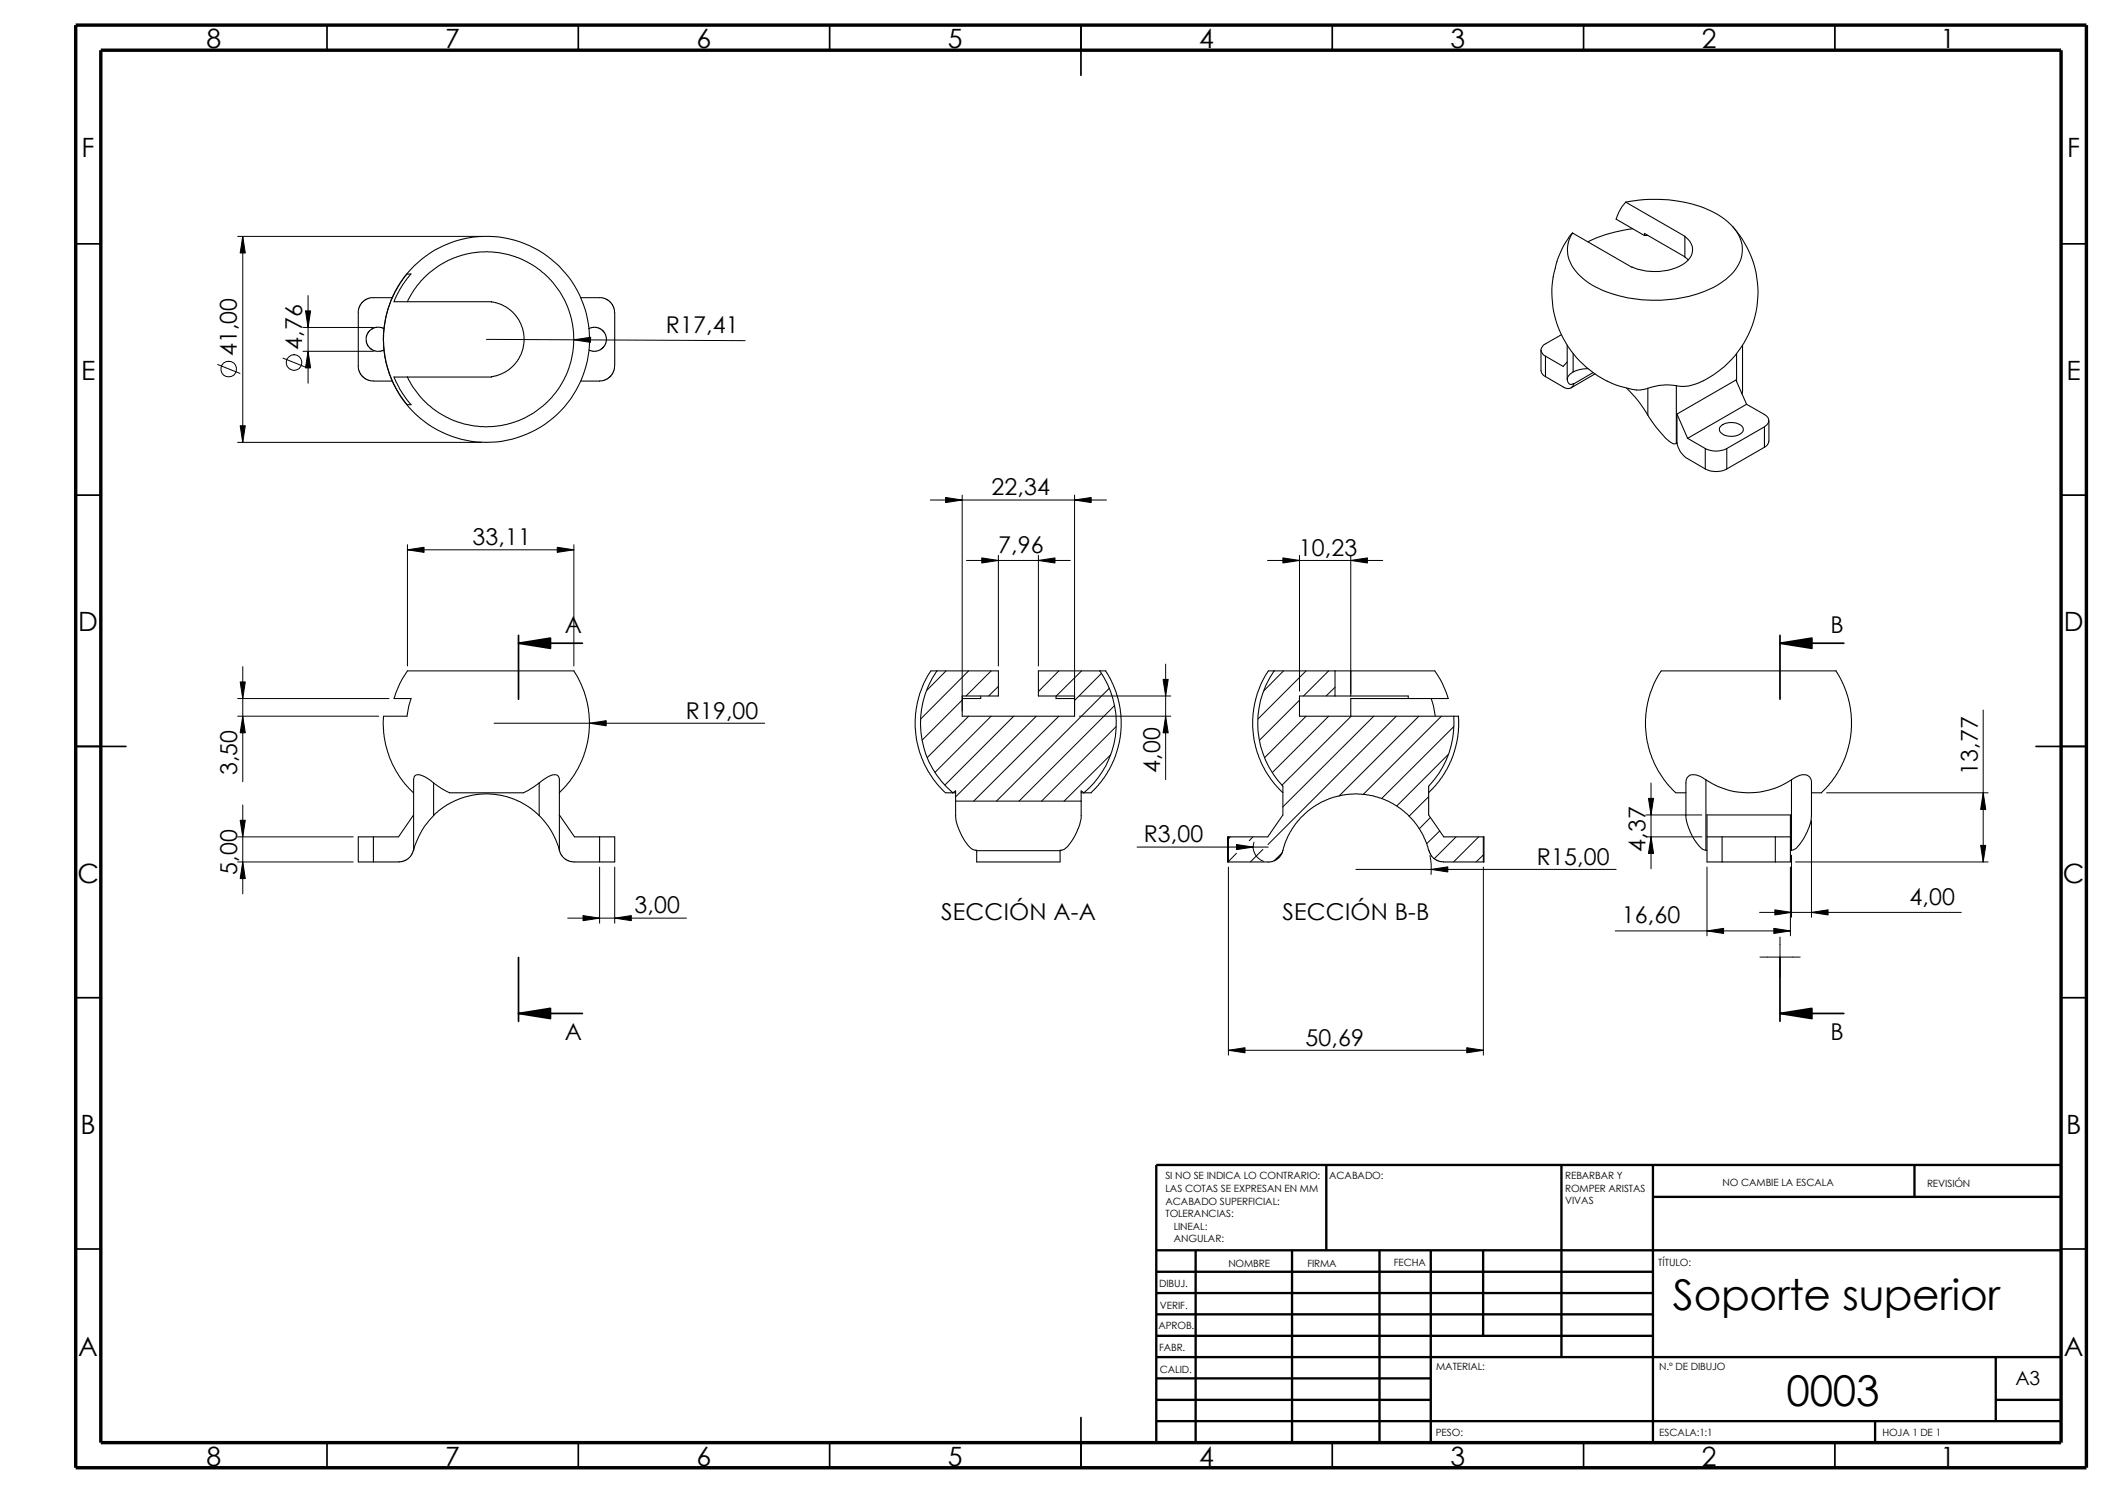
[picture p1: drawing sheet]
<svg xmlns="http://www.w3.org/2000/svg" width="420mm" height="297mm" viewBox="0 0 420 297" stroke-linecap="round" stroke-linejoin="round" font-family="sans-serif">
<g fill="none" stroke="#000" stroke-width=".34">
<path d="M65.1 5v5M115.1 5v5M165 5v5M215 5v10M265 5v5M315 5v5M365 5v5M15.1 48.5h5M410 48.5h5.1M15.1 98.5h5M410 98.5h5.1M103.2 128l6.3-1v2z"/>
<path d="M103.2 128h12.7M103.2 126.4v12.7M354.1 128l6.4-1v2zM354.1 128h12.7M354.1 126.4v12.7M15.1 148.5h9.9M405 148.5h10.1M15.1 198.5h5M103.2 190.5v12.7M354.1 190.5v12.7M410 198.5h5.1M103.2 201.6l6.3-1v2z"/>
<path d="M103.2 201.6h12.7M354.1 201.6l6.4-1v2zM354.1 201.6h12.7M15.1 248.5h5M410 248.5h5.1M65.1 287v5M115.1 287v5M165 287v5M215 282v10M265 287v5M315 287v5M365 287v5"/>
</g>
<g fill="none" stroke="#000" stroke-width=".47">
<path d="M263.9 231.8v17M310.6 231.8v38.2M328.8 231.8v55.2M328.8 238.1h81.2M380.9 231.8v6.3M410 231.8h-180v55.2M230 253h98.8M230 257.3h98.8M230 248.8h180M237.9 248.8v38.2M257 248.8v38.2M274.4 248.8v38.2"/>
<path d="M284.6 248.8v38.2M295.1 248.8v17M230 261.5h98.8M230 265.8h98.8M230 278.5h54.6M230 270h180M230 274.2h54.6M397 278.5h13M397 270v12.7M230 282.7h180M373 282.7v4.3"/>
</g>
<path d="M15.1 5h400v287h-400zM20.1 10h389.9v277h-389.9z" fill="none" stroke="#000" stroke-width=".68" stroke-linecap="butt"/>
<g fill="none" stroke="#000" stroke-width=".21">
<path d="M78.1 59.2h-4.3l-.5 .2-1.3 .8-.5 .7-.2 .8v11.6l.2 .8 .8 1 1.3 .6 4.5 .1M81.7 54.5l-1.5 2.1-1.1 1.9-.7 1.5h19.4l1.8 .5 1.2 .6 .9 .7 1.5 1.7 .5 1.1 .5 1.6v2.5l-.5 1.8-.6 1-1 1.3-1.4 1.1-1.1 .6-1.8 .5h-19.4M81.8 54.5h-.8l-1.9 2.7-1.3 2.7-1.1 3.6a18.6 18.6 0 0 0-.2 7l.6 2.7 1.1 3 1.5 2.6 1.3 1.7M115.5 59.2l4.5 .1 1.3 .6 .7 1 .3 1.3v10.6M312.8 46.4a19.4 19.4 0 0 0 6.9 29.4M312.8 46.4l11.8 6.8a11.5 11.5 0 0 0 10.8-1 3 3 0 0 0-.2-5.1M323.4 40.2a27.1 27.1 0 0 1 18.5 2.6 8.9 8.9 0 0 1 4.7 6.5 7.7 7.7 0 0 1-3.8 6.7 24.2 24.2 0 0 1-15.2 3.7 23.3 23.3 0 0 1-12.2-3.9 7.4 7.4 0 0 1-3.3-7.8l.7-1.6M323.4 40.2l-1 1.5-.9 1.9 5.6 3.3M323.4 40.2l11.8 6.9M324.8 45.5a29.9 29.9 0 0 0-8.9 2.6M327.1 46.9v-.5l8.1 4.7M327.8 46.8l-.7 .1"/>
<path d="M335.2 47.1v4l.7 .6M344.7 45a19.6 19.6 0 0 1-7.9 31.6 6.4 6.4 0 0 1-3.3 .2M76.4 65.4l-.8-.3-1.2 .1-1.1 .9-.5 1 .2 1.3 .8 1.1 1 .4h.8l.8-.3M78.4 75l1.2 2.6 2.2 2.9h-.8M81.1 60l1.2-2.2 2-2.5 3-2.4 1.8-1.1 3.5-1.2 2.9-.5h2.4l3.3 .6 2.8 1 2.5 1.3 1.8 1.5 1.7 1.7 1.7 2.4 1.3 2.7 .9 3.5 .3 2.6-.2 2.5-.8 3.3-1 2.4-1.6 2.5-1.7 1.9-2.7 2.1-2.8 1.5-2.5 .8-3 .5h-2.3l-3.4-.6-2.8-1-2.4-1.3-2.5-2.1-2.4-2.9-1-2M117.1 65.4l.7-.2 .7-.1 1 .3 .8 .9 .3 .9-.1 1.1-.8 1.1-1.2 .5h-.5l-.8-.3M122.2 72.8v.7l-.4 1-.5 .6-.7 .4-1.3 .3h-3.8M306.6 69.6v4.2l.3 .7 .6 .4M307.5 74.9l3.5 2.1a1.25 1.25 0 0 0 2.1-.6M307.5 70.9l3.5 2 .8-.9M307.5 70.9v4M310.6 66.6l-3.1 1.8a1.29 1.29 0 0 0-.9 1.2 1.29 1.29 0 0 0 .9 1.3"/>
<path d="M311.8 68.7v6.8M313 74a1.58 1.58 0 0 0-.9 2.3 .69 .69 0 0 0 1 0v.1M313 70.3v3.7M316 73.4l-1.6 .1-1.4 .5M316.9 74.1l-3.8 2.3M317.3 74.4l-4.8 2.8M319.7 75.8a17.7 17.7 0 0 0 6.6 1.8l1.5-.3M323.6 77.2a24.1 24.1 0 0 1 4.2 5.4M327.8 77.3v5.3M333.5 76.8a11.3 11.3 0 0 0-5.7 .5M333.5 76.8v11.4M345.5 70.3v5.6"/>
<path d="M346.7 68.7l-.1 9.7M327.8 82.6a21.4 21.4 0 0 0 4.6 5.4 .95 .95 0 0 0 1.1 .2M333.6 88.1a4.5 4.5 0 0 0 2.1 3.1l3.5 2.1M333.6 88.1l-.1 .1M333.6 82.4v5.7M333.6 82.4l2.1 4.8M335.7 87.2l3.5 2M339.2 89.2a4.7 4.7 0 0 0 4.3 0M339.2 93.3a4.7 4.7 0 0 0 4.3 0M339.2 89.2v4.1M342.2 85a3.2 3.2 0 0 1 4.5 .1 1.46 1.46 0 0 1-1.5 1.6 3.1 3.1 0 0 1-3.1-.9l-.1-.4zM343.5 89.2v4.1"/>
<path d="M347.5 80.4l3.5 2.1a1.31 1.31 0 0 1 .9 1.2 1.31 1.31 0 0 1-.9 1.2M347.5 80.4l-2.2-4.8-11.7 6.8M347.5 80.4l-11.8 6.8M351 84.9l-7.5 4.3M351 84.9v4.1M351 89l-7.5 4.3M351.9 83.7v4.1l-.4 .8-.5 .4M114.2 133.4l1.4 2.7 1.2 3.5 .4 2.8v3.5l-.5 2.7-1.3 3.5-.9 1.7-1.2 1.7-2 2.2M114.2 133.5h-33.1l-1.6 2.5-1.1 3h3.4l-.4 1.3-.4 2.2h-4.7l-.1 1.9 .2 2 .3 1.9 1.4 3.7 1.7 3 2.4 2.7M186.4 133.5a18.2 18.2 0 0 0 3.2 24.2l.5-.3v4.9a10.9 10.9 0 0 0 3.2 6.6l1 .3M195.1 138.5v.5h-3.7M210.1 138.5v.5h3.7"/>
<path d="M218.8 133.5a18.1 18.1 0 0 1-3.2 24.2l-.5-.3v4.9a10.5 10.5 0 0 1-3.4 6.7l-.8 .2M253.5 133.5a18.2 18.2 0 0 0 1.7 22.9v5.7l-3 4.4h-8v5h8.1M265.6 133.5v5M268.7 133.5v5M280.2 139v-.5h-21.7v4h31.7M284.7 139l.4 1.3 .4 2.2M365.2 133.5l1.2 2 .9 2.1 .7 2.9 .3 1.9v2.3l-.4 3.2-1.1 3.6-1.2 2.3-1.2 1.7-2 2.2h-2M365.3 133.5h-34.8l-1.4 2.4-.9 2.1-.4 1.7-.4 3.4 .1 3 .6 3 1.2 3.3 1.7 2.7 2.4 2.6M86.3 155.8l1.5 1 1.6 .9h14.7l3.2-1.9M86.3 155.8a4.4 4.4 0 0 0-3.5-1.6 .91 .91 0 0 0-.5 1v14M86.3 155.8v6.5M107.3 155.8l1.8-1.3 .8-.3 .6-.1a.88 .88 0 0 1 .8 1.1v14"/>
<path d="M107.3 155.8v6.5M188.1 157.7l-2.4-2.6-1.6-2.7-1.3-3.3-.6-3-.1-3 .4-3.4 .5-1.7 .8-2.1 1.4-2.4h13.4v5h-7.2v4h22.4v-4h-7.2v-5h13.4l1.1 2 .9 2.1 .7 2.9 .3 1.9v2.3l-.4 3.2-1.1 3.6-1.2 2.3-1.2 1.7-2 2.2h-2M188.1 157.7h2M190.1 159.4h25M268.7 142.5v-3.5h19.4l-1.1-3-1.6-2.5h-33.1l-1.4 2.4-.8 2.1-.4 1.7-.5 3.4 .1 3 .6 3 1.3 3.3 1.7 2.7 2.3 2.6M289.2 142.5a18.1 18.1 0 0 1-5 13.9v5.7l3 4.4h8v5l-8.7-.1-.9-.4-.8-.7-.5-1.1M290.1 142.5l.1 2.2-.2 1.9-1 3.8-1.1 2.6-.8 1.3-1.4 1.9-1.5 1.5M333.4 157.7h2M339.4 155.2a15.4 15.4 0 0 0 17 0M339.4 155.2a3.2 3.2 0 0 0-3.3-.9 1.49 1.49 0 0 0-.7 1.5v6.5a10.2 10.2 0 0 0 3.4 6.7l.6 .2M339.4 155.2v14M356.4 155.2l.2-.2a2.71 2.71 0 0 1 3.4-.4l.4 .9v6.8a11.4 11.4 0 0 1-3.2 6.6l-.8 .3"/>
<path d="M356.4 155.2v14M74.3 166.5v5M82.3 162.1l-3 4.4h-8v5l8.7-.1 .9-.4 .8-.7 .5-1.1M82.3 169.2h-.1M86.3 162.3l2.1-1.9 2.3-1.2 1.7-.6 1.6-.4 2.2-.3 3.3 .3 2.7 .8 1.3 .6 1.6 .9 2.2 1.8M86.3 162.3a15.4 15.4 0 0 0-4 6.9M107.3 162.3a15.2 15.2 0 0 1 4 6.9M111.3 162.1l3 4.4h8v5l-8.6-.1-1.4-.5-.7-.8-.3-.9M119.3 166.5v5M194.3 169.2v2.3h16.6v-2.3M194.3 169.2h16.6M244.4 166.5v5"/>
<path d="M284.2 169.2l-.5-1.6-1.2-2.5-1.1-1.6-1.5-1.6-2.1-1.6-1.2-.7-1.9-.8-2-.5a15.1 15.1 0 0 0-8.8 .8l-2.6 1.4-1 .8-1.7 1.5-1.5 2-.7 1.3-.8 1.9-.5 1.6-.4 .7-.9 .8-.7 .3-.8 .1M295.1 166.5v5M339.4 169.2h.2M339.6 162.1h16.6v9.4h-16.6zM339.6 166.5h16.6M342.6 166.5v5M353.2 166.5v5M356.2 169.2h.2"/>
<circle cx="96.8" cy="67.5" r="20.5"/>
</g>
<g fill="none" stroke="#000" stroke-width=".2">
<path d="M47.3 47h48.5M48.3 47l.5 3.3h-1zM48.3 47v41M61.3 58.8v17.4M43.3 72.5l4.4 1.8M56.3 71.2l4.4 1.8M60.3 65.2h14M60.3 69.9h14M60.8 61.8h1l-.5 3.4zM61.3 69.9l.5 3.3h-1zM96.8 67.5l51.4 .3M114.2 67.6l3.3-.5v1z"/>
<path d="M47.3 88h48.5M47.8 84.7h1l-.5 3.3zM185.1 99.5h35M188.1 99l3.3 .5-3.3 .5zM191.4 98.5v43M213.8 99.5l3.3-.5v1zM213.8 98.5v43M81.1 109.4l3.3-.5v1zM81.1 108.4v24.1M81.1 109.4h33.1M110.9 108.9l3.3 .5-3.3 .5zM114.2 108.4v24.1"/>
<path d="M192.3 111.5h20.6M195.3 111l3.3 .5-3.3 .5zM198.6 110.5v22M206.6 111.5l3.3-.5v1zM206.6 110.5v22M252.2 111.5h22.9M255.2 111l3.3 .5-3.3 .5zM258.5 110.5v27M268.7 111.5l3.3-.5v1zM268.7 110.5v27.5M47.3 139h30.1M47.8 135.7h1l-.5 3.3z"/>
<path d="M48.3 132.6v22.9M188.2 133.5l-3.8 3.8M191.4 139.3l-7.9 7.9M192.7 133.5l-9.5 9.5M197.2 133.5l-5 5M198.6 136.6l-1.9 1.9M210.6 133.5l-4 4.1M214.7 138.5h18.2M215.2 133.5l-5.1 5M219.1 134l-5.3 5.4M220.7 136.9l-22.5 22.5M231.4 135.2h1l-.5 3.3z"/>
<path d="M231.9 132.1v23M255.3 133.5l-3.9 3.9M258.5 139.3l-7.9 8M259.8 133.5l-9.5 9.5M264.3 133.5l-5 5M265.6 136.7l-1.8 1.8M47.3 142.5h28M48.3 142.5l.5 3.3h-1zM98.3 143.9h53.8M117.3 143.9l3.3-.5v1zM192.7 142.5l-8.2 8.2M197.2 142.5l-11.2 11.2"/>
<path d="M201.7 142.5l-13.8 13.7M206.2 142.5l-16.1 16M210.6 142.5l-16.9 16.9M214.7 142.5h18.2M221 150.2l-9.3 9.2M221.7 140.4l-19 19M222 144.6l-14.8 14.8M231.9 142.5l.5 3.3h-1zM259.8 142.5l-8.2 8.2M264.3 142.5l-11.2 11.2M268.8 142.5l-13.8 13.7M273.3 142.5l-18.1 18"/>
<path d="M277.8 142.5l-25.5 25.5M282.3 142.5l-15.9 15.9M284.2 158.5l-3.9 3.9M286.8 142.5l-15.6 15.6M288.1 150.2l-10.2 10.2M289.2 144.6l-14.3 14.3M327.9 158.8h1.1l-.5 3.3zM328.5 155.8v17M363.4 157.7h32.1M394.5 157.7l.5 3.3h-1zM394.5 141.3v30.2M47.3 166.5h23"/>
<path d="M47.3 171.5h23M47.8 163.2h1l-.5 3.3zM48.3 171.5l.5 3.3h-1zM48.3 160.1v17.7M119.3 172.5v11.2M122.3 172.5v11.2M226.2 168.5h26.1M244.4 172.5v37.4M244.8 166.5l-.4 .4M246 168l3.3 .5-3.3 .5zM246 169.8l-1.6 1.6M249.2 166.5l-.7 .8"/>
<path d="M249.5 167.6a3 3 0 0 0 1.9 3.8M251.2 169l-2.5 2.5M255 169.7l-1.5 1.5M269.7 173h51.8M284.5 170.2l.2 1.9v1.9M284.6 162.6l-2.2 2.3M284.7 173l3.3-.5v1zM286.4 165.3l-2.6 2.6M289.7 166.5l-4.4 4.4M294.2 166.5l-5 5M295.1 170.1l-1.4 1.4M295.1 172.5v37.4"/>
<path d="M327.4 166.5h11.2M327.4 162.1h11.2M328.5 166.5l.5 3.3h-1.1zM339.6 172.5v13.7M356.2 172.5v13.7M356.4 170.1v12.4M357.2 171.5h38.3M360.4 163.3v19.2M394 168.2h1l-.5 3.3zM112.9 182.7h23.7M116 182.2l3.3 .5-3.3 .5zM122.3 182.7l3.3-.5v1z"/>
<path d="M321.3 185.2h34.9M339.6 185.2l3.3-.5v1zM350 181.5h40.2M350.1 190.4h8M352.9 184.7l3.3 .5-3.3 .5zM353.1 181l3.3 .5-3.3 .5zM354.1 186.4v8M360.4 181.5l3.3-.5v1zM244.4 209l3.3-.6v1.1zM244.4 209h50.7M291.8 208.4l3.3 .6-3.3 .5z"/>
<circle cx="45.5" cy="73.4" r="1.56"/>
<circle cx="58.5" cy="72.1" r="1.56"/>
</g>
<g fill="#000">
<path d="M48.3 47l.5 3.3h-1zM60.8 61.8h1l-.5 3.4zM61.3 69.9l.5 3.3h-1zM114.2 67.6l3.3-.5v1zM47.8 84.7h1l-.5 3.3zM188.1 99l3.3 .5-3.3 .5zM213.8 99.5l3.3-.5v1zM81.1 109.4l3.3-.5v1zM110.9 108.9l3.3 .5-3.3 .5zM195.3 111l3.3 .5-3.3 .5zM206.6 111.5l3.3-.5v1zM255.2 111l3.3 .5-3.3 .5z"/>
<path d="M268.7 111.5l3.3-.5v1zM47.8 135.7h1l-.5 3.3zM103.2 128l6.3-1v2zM231.4 135.2h1l-.5 3.3zM354.1 128l6.4-1v2zM48.3 142.5l.5 3.3h-1zM117.3 143.9l3.3-.5v1zM231.9 142.5l.5 3.3h-1zM394.5 157.7l.5 3.3h-1zM48.3 171.5l.5 3.3h-1zM47.8 163.2h1l-.5 3.3zM246 168l3.3 .5-3.3 .5z"/>
<path d="M284.7 173l3.3-.5v1zM328.5 166.5l.5 3.3h-1.1zM327.9 158.8h1.1l-.5 3.3zM394 168.2h1l-.5 3.3zM116 182.2l3.3 .5-3.3 .5zM122.3 182.7l3.3-.5v1zM339.6 185.2l3.3-.5v1zM352.9 184.7l3.3 .5-3.3 .5zM353.1 181l3.3 .5-3.3 .5zM360.4 181.5l3.3-.5v1zM103.2 201.6l6.3-1v2zM244.4 209l3.3-.6v1.1z"/>
<path d="M291.8 208.4l3.3 .6-3.3 .5zM354.1 201.6l6.4-1v2z"/>
</g>
<g font-size="8.4">
<text x="332.8" y="260.6">Soporte superior</text>
<text x="355.4" y="279.7">0003</text>
</g>
<g font-size="5.3">
<text x="41.1" y="9.6">8</text>
<text x="88.6" y="9.6">7</text>
<text x="138.6" y="9.6">6</text>
<text x="188.6" y="9.6">5</text>
<text x="238.6" y="9.6">4</text>
<text x="288.6" y="9.6">3</text>
<text x="338.6" y="9.6">2</text>
<text x="386.1" y="9.6">1</text>
<text x="16.2" y="31.3">F</text>
<text x="411.3" y="31.3">F</text>
<text x="16.1" y="75.6">E</text>
<text x="411.1" y="75.6">E</text>
<text x="15.6" y="125.6">D</text>
<text x="410.6" y="125.6">D</text>
<text x="15.4" y="175.6">C</text>
<text x="410.4" y="175.6">C</text>
<text x="16" y="225.6">B</text>
<text x="411" y="225.6">B</text>
<text x="15.6" y="269.8">A</text>
<text x="410.6" y="269.8">A</text>
<text x="41.1" y="291.6">8</text>
<text x="88.6" y="291.6">7</text>
<text x="138.6" y="291.6">6</text>
<text x="188.6" y="291.6">5</text>
<text x="238.6" y="291.6">4</text>
<text x="288.6" y="291.6">3</text>
<text x="338.6" y="291.6">2</text>
<text x="386.1" y="291.6">1</text>
</g>
<g font-size="4.6">
<text x="47.1" y="70.9" transform="rotate(-90 47.1 70.9)">41,00</text>
<text x="60.1" y="69.6" transform="rotate(-90 60.1 69.6)">4,76</text>
<text x="132.5" y="66.2">R17,41</text>
<text x="197.3" y="98.6">22,34</text>
<text x="94" y="108.5">33,11</text>
<text x="198.6" y="110">7,96</text>
<text x="258.4" y="110.6">10,23</text>
<text x="112.3" y="126">A</text>
<text x="364.1" y="126">B</text>
<text x="136.4" y="143">R19,00</text>
<text x="47.2" y="154.2" transform="rotate(-90 47.2 154.2)">3,50</text>
<text x="230.8" y="153.8" transform="rotate(-90 230.8 153.8)">4,00</text>
<text x="393.4" y="154.2" transform="rotate(-90 393.4 154.2)">13,77</text>
<text x="227.5" y="167.6">R3,00</text>
<text x="305.8" y="172.1">R15,00</text>
<text x="327.4" y="169.5" transform="rotate(-90 327.4 169.5)">4,37</text>
<text x="47.2" y="174.1" transform="rotate(-90 47.2 174.1)">5,00</text>
<text x="126.2" y="181.7">3,00</text>
<text x="187.2" y="183.1">SECCIÓN A-A</text>
<text x="255.1" y="183.1">SECCIÓN B-B</text>
<text x="322.7" y="183.7">16,60</text>
<text x="379.9" y="180">4,00</text>
<text x="112.3" y="207">A</text>
<text x="259.7" y="208">50,69</text>
<text x="364.1" y="207">B</text>
</g>
<text font-size="3.9" x="400.9" y="275.5">A3</text>
<g font-size="2">
<text x="231.8" y="234.7">SI NO SE INDICA LO CONTRARIO:</text>
<text x="231.8" y="237.2">LAS COTAS SE EXPRESAN EN MM</text>
<text x="231.8" y="239.6">ACABADO SUPERFICIAL:</text>
<text x="264.4" y="234.7">ACABADO:</text>
<text x="311.4" y="234.6">REBARBAR Y</text>
<text x="311.4" y="237.1">ROMPER ARISTAS</text>
<text x="311.4" y="239.6">VIVAS</text>
<text x="342.7" y="236">NO CAMBIE LA ESCALA</text>
<text x="383.4" y="236.2">REVISIÓN</text>
<text x="231.8" y="242.1">TOLERANCIAS:</text>
<text x="233.5" y="244.6">LINEAL:</text>
<text x="233.5" y="247.1">ANGULAR:</text>
<text x="277.3" y="252">FECHA</text>
<text x="329.9" y="252">TÍTULO:</text>
<text x="230.6" y="256.1">DIBUJ.</text>
<text x="244.4" y="252.1">NOMBRE</text>
<text x="260.1" y="252">FIRMA</text>
<text x="230.7" y="260.4">VERIF.</text>
<text x="230.5" y="264.5">APROB.</text>
<text x="230.6" y="268.8">FABR.</text>
<text x="230.7" y="273.2">CALID.</text>
<text x="285.7" y="272.6">MATERIAL:</text>
<text x="330.1" y="272.6">N.º DE DIBUJO</text>
<text x="285.7" y="285.6">PESO:</text>
<text x="330.1" y="285.7">ESCALA:1:1</text>
<text x="374.5" y="285.7">HOJA 1 DE 1</text>
</g>
</svg>
